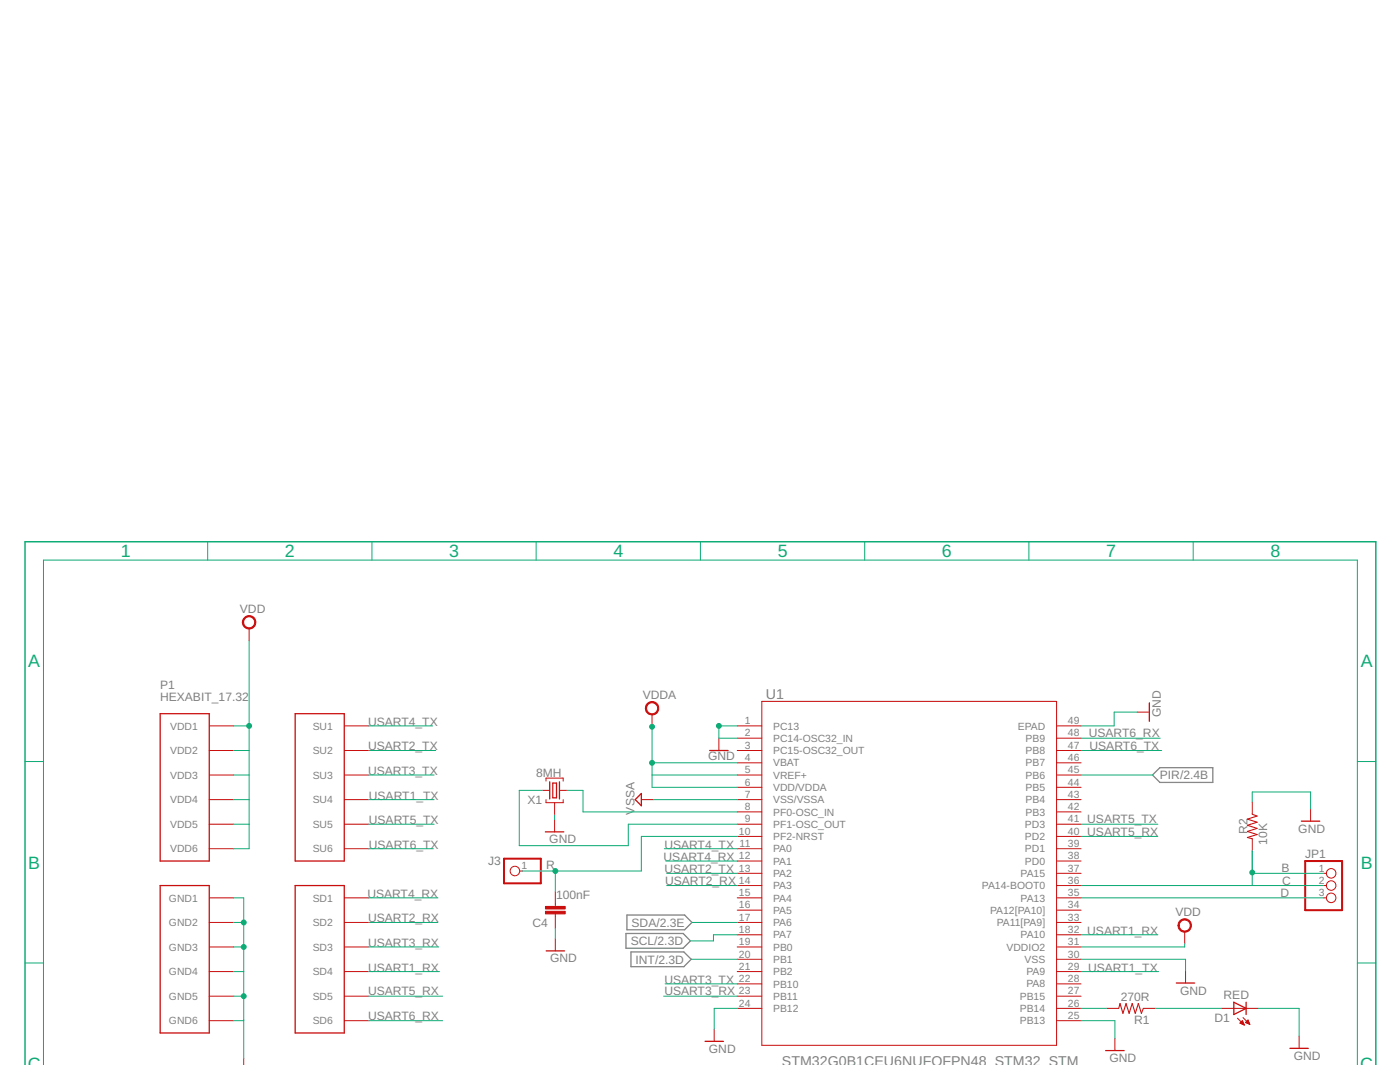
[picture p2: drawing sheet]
<svg xmlns="http://www.w3.org/2000/svg" width="279mm" height="216mm" viewBox="0 0 279 216" stroke-linecap="round" stroke-linejoin="round" font-family="sans-serif">
<path d="M230 154.6l1.5-1.4h10.5v2.9h-10.5zM124.9 186.3h11.4l1.5 1.4-1.5 1.5h-11.4zM125.1 182.6h11.5l1.5 1.5-1.5 1.4h-11.5zM125.9 189.9h10.6l1.4 1.5-1.4 1.5h-10.6z" fill="none" stroke="#808080" stroke-width=".25"/>
<g fill="none" stroke="#c90d0c" stroke-width=".25">
<path d="M32 142.4h9.8v29.4h-9.8zM58.9 142.4h9.8v29.4h-9.8zM109.7 156v3.4M110.3 156.3h.8v2.9h-.8zM111.7 156v3.4M128 158.3v2.5l-1.2-1.2zM141.6 149.8h3.7M229.4 140.3v3.6M32 176.7h9.8v29.4h-9.8zM58.9 176.7h9.8v29.4h-9.8zM108.8 166h3.7M259.7 163.9h3.7"/>
<path d="M109 189.7h3.7M234.8 196.2h3.6M246.2 200l2.5 1.2-2.5 1.2zM248.7 200v2.4M140.7 207.8h3.7M220.7 209.6h3.6M257.4 209.2h3.7"/>
</g>
<g fill="none" stroke="#c90d0c" stroke-width=".2">
<path d="M49.7 125.4v2.4M152 140h58.9v68.6h-58.9zM41.8 144.8h4.9M41.8 149.8h4.9M41.8 154.6h4.9M41.8 159.6h4.9M68.7 144.8h4.9M68.7 149.8h4.9M68.7 154.6h4.9M68.7 159.6h4.9M108.2 157.7h1.5M109 155.9v-.6h3.4v.6"/>
<path d="M109 159.6v.6h3.4v-.6M111.7 157.7h1.4M128 159.6h2.5M130.1 142.6v2.4M143.5 147.3v2.5M147.1 144.8h4.9M147.1 149.8h4.9M147.1 154.6h4.9M147.1 159.6h4.9M147.1 147.3h4.9M147.1 152.2h4.9M147.1 157.1h4.9"/>
<path d="M210.9 144.8h4.9M210.9 149.8h4.9M210.9 154.6h4.9M210.9 159.6h4.9M210.9 147.3h4.9M210.9 152.2h4.9M210.9 157.1h4.9M226.9 142.1h2.5M41.8 164.5h4.9M41.8 169.4h4.9M41.8 179.2h4.9M68.7 164.5h4.9"/>
<path d="M68.7 169.4h4.9M68.7 179.2h4.9M103.7 173.8h.5M110.7 160.2v2.4M110.7 163.5v2.5M110.8 177.9v3M147.1 164.5h4.9M147.1 169.4h4.9M147.1 179.2h4.9M147.1 162h4.9M147.1 166.9h4.9M147.1 171.8h4.9"/>
<path d="M147.1 174.3h4.9M147.1 176.7h4.9M210.9 164.5h4.9M210.9 169.4h4.9M210.9 179.2h4.9M210.9 162h4.9M210.9 166.9h4.9M210.9 171.8h4.9M210.9 174.3h4.9M210.9 176.7h4.9M249.9 160v2.5M249.9 167.4v2.4"/>
<path d="M261.6 161.4v2.5M264.2 179.2h.5M264.2 174.3h.5M264.2 176.7h.5M41.8 184.1h4.9M41.8 189h4.9M41.8 193.9h4.9M41.8 198.8h4.9M68.7 184.1h4.9M68.7 189h4.9M68.7 193.9h4.9M68.7 198.8h4.9"/>
<path d="M110.8 182.4v2.9M110.8 187.3v2.4M147.1 184.1h4.9M147.1 189h4.9M147.1 193.9h4.9M147.1 198.8h4.9M147.1 181.6h4.9M147.1 186.5h4.9M147.1 191.4h4.9M147.1 196.3h4.9M210.9 184.1h4.9M210.9 189h4.9"/>
<path d="M210.9 193.9h4.9M210.9 198.8h4.9M210.9 181.6h4.9M210.9 186.5h4.9M210.9 191.4h4.9M210.9 196.3h4.9M236.4 185.9v2.4M236.6 193.7v2.5M41.8 203.7h4.9M48.6 211.2v1.3M68.7 203.7h4.9M142.5 205.4v2.4"/>
<path d="M147.1 201.2h4.9M210.9 201.2h4.9M210.9 203.7h4.9M220.8 201.2h2.5M222.5 207.2v2.4M228.2 201.2h2.4M243.8 201.2h7.3M247 203.2l1.3 1.3M247.5 204.2l.4-.5 .4 .8zM247.5 204.1h.6M247.6 204.2h.6M247.6 204h.5"/>
<path d="M247.8 203.9h.3M247.9 203.8h.1M247.9 204.3h.3M248.1 203.1l1.3 1.3M248.2 204.4h.1M248.6 204l.5-.5 .3 .9zM248.6 204h.7M248.7 204.1h.6M248.7 203.9h.5M248.8 203.8h.4M249 203.6h.1M249 204.2h.3"/>
<path d="M249.3 204.3h.1M259.3 206.7v2.5"/>
<circle cx="102.8" cy="173.8" r=".95"/>
<circle cx="265.7" cy="174.3" r=".95"/>
<circle cx="265.7" cy="179.2" r=".95"/>
<circle cx="265.7" cy="176.7" r=".95"/>
</g>
<path d="M249.9 162.5l1 .3-2 .6 2 .7-2 .6 2 .6-2 .6 2 .6-2 .6 1 .3M223.3 201.2l.2-1 .6 2 .6-2 .6 2 .7-2 .6 2 .6-2 .6 2 .4-1" fill="none" stroke="#c90d0c" stroke-width=".21"/>
<g fill="#c90d0c" stroke="#c90d0c" stroke-width=".2">
<path d="M48.7 123.3a1.35 1.35 0 0 1 2.2 .2 1.35 1.35 0 0 1-.9 2 1.35 1.35 0 0 1-1.6-1.3h.2a1.1 1.1 0 0 1 1.6-1.1 1.1 1.1 0 0 1 .2 1.9 1.1 1.1 0 0 1-1.7-.6l-.1-.2h-.2z" fill-rule="evenodd"/>
<path d="M129.2 140.4a1.34 1.34 0 0 1 2.1 .2 1.34 1.34 0 0 1-.8 2 1.34 1.34 0 0 1-1.7-1.3h.2a1.1 1.1 0 0 1 1.6-1 1.1 1.1 0 0 1 .3 1.8 1.1 1.1 0 0 1-1.8-.5l-.1-.3h-.2z" fill-rule="evenodd"/>
<path d="M235.5 183.7a1.34 1.34 0 0 1 2.1 .3 1.34 1.34 0 0 1-.8 1.9 1.34 1.34 0 0 1-1.7-1.2h.2a1.1 1.1 0 0 1 1.6-1.1 1.1 1.1 0 0 1 .3 1.9 1.1 1.1 0 0 1-1.8-.5l-.1-.3h-.2z" fill-rule="evenodd"/>
</g>
<path d="M100.6 171.3h7.3v5h-7.3zM260.5 171.8h7.3v9.8h-7.3z" fill="none" stroke="#c90d0c" stroke-width=".4"/>
<g fill="#c90d0c" stroke="#c90d0c" stroke-width=".2">
<path d="M108.9 180.9h3.9v.5h-3.9z"/>
<path d="M108.9 181.8h3.9v.6h-3.9z"/>
</g>
<path d="M5 212.5v-104.4h269.6v104.4" fill="none" stroke="#0dab76" stroke-width=".3"/>
<g fill="none" stroke="#0dab76" stroke-width=".2">
<path d="M41.4 108.1v3.7M74.2 108.1v3.7M107 108.1v3.7M139.8 108.1v3.7M172.6 108.1v3.7M205.3 108.1v3.7M238.1 108.1v3.7M49.7 127.8v41.6h-3M5 152h3.7M46.7 144.8h3M46.7 149.8h3M46.7 154.6h3"/>
<path d="M46.7 159.6h3M73.6 144.8h12.7M73.6 149.8h13.4M73.6 154.6h13M73.6 159.6h13M108.2 157.7h-4.6v11h21.8v-4.2h21.7M113.1 157.7h3.3v4.3h30.7M130.1 154.6h17M130.1 144.8v12.3h17M130.1 152.2h17M130.5 159.6h16.6M147.1 144.8h-3.6v2.5h3.6"/>
<path d="M215.8 149.8h16M215.8 154.6h14.2M215.8 147.3h15.7M226.9 142.1h-4.5v2.7h-6.6M270.9 152h3.7M46.7 164.5h3M46.7 179.2h1.9v32M73.6 164.5h13M73.6 169.4h12.9M73.6 179.2h13.8M110.7 162.6v.9M110.8 173.8v4.1"/>
<path d="M132.6 169.4h14.5M132.9 171.8h14.2M133.1 174.3h14M133.1 176.7h14M147.1 166.9h-19.1v6.9h-23.8M215.8 164.5h15.3M215.8 179.2h48.4M215.8 176.7h48.4M215.8 166.9h15.3M249.9 174.3h14.3M249.9 160v-2h11.7v3.4M249.9 169.8v6.9"/>
<path d="M5 192.2h3.7M46.7 184.1h1.9M46.7 198.8h1.9M46.7 189h1.9M46.7 193.9h1.9M73.6 184.1h13.8M73.6 198.8h14.7M73.6 189h13.9M73.6 193.9h14.1M110.8 185.3v2M132.4 198.8h14.7M132.7 196.3h14.4"/>
<path d="M137.9 191.4h9.2M138.1 184.1h9M147.1 186.5h-4.7v1.2h-4.6M215.8 193.9h15.4M215.8 186.5h15.3M215.8 191.4h20.8v2.3M236.4 188.3v.7h-20.6M270.9 192.2h3.7M8.7 212.5v-100.7h262.2v100.7M46.7 203.7h1.9M73.6 203.7h14.7M147.1 201.2h-4.6v4.2"/>
<path d="M215.8 201.2h5M215.8 203.7h6.7v3.5M230.6 201.2h13.2M251.1 201.2h8.2v5.5"/>
</g>
<g fill="#0dab76" stroke="#0dab76" stroke-width=".2">
<circle cx="249.9" cy="174.1" r=".49"/>
<circle cx="143.5" cy="144.8" r=".49"/>
<circle cx="48.6" cy="189" r=".49"/>
<circle cx="48.6" cy="198.8" r=".49"/>
<circle cx="48.6" cy="184.1" r=".49"/>
<circle cx="49.7" cy="144.8" r=".49"/>
<circle cx="110.8" cy="173.8" r=".49"/>
<circle cx="130.1" cy="152.2" r=".49"/>
<circle cx="130.1" cy="145" r=".49"/>
</g>
<g font-size="3.6" fill="#0dab76">
<text x="24.1" y="111.2">1</text>
<text x="56.9" y="111.2">2</text>
<text x="89.6" y="111.2">3</text>
<text x="122.4" y="111.2">4</text>
<text x="155.2" y="111.2">5</text>
<text x="188" y="111.2">6</text>
<text x="220.8" y="111.2">7</text>
<text x="253.5" y="111.2">8</text>
<text x="5.6" y="133.1">A</text>
<text x="271.6" y="133.1">A</text>
<text x="5.6" y="173.3">B</text>
<text x="271.6" y="173.3">B</text>
<text x="5.6" y="213.5">C</text>
<text x="271.5" y="213.5">C</text>
</g>
<g font-size="2.8" fill="#808080">
<text x="152.8" y="139.6">U1</text>
<text x="156.1" y="212.8">STM32G0B1CEU6NUFQFPN48_STM32_STM</text>
</g>
<g font-size="2.4" fill="#808080">
<text x="47.9" y="122.3">VDD</text>
<text x="32" y="137.5">P1</text>
<text x="32" y="139.9">HEXABIT_17.32</text>
<text x="128.3" y="139.5">VDDA</text>
<text x="231.7" y="143.2" transform="rotate(-90 231.7 143.2)">GND</text>
<text x="73.5" y="144.9">USART4_TX</text>
<text x="73.5" y="149.8">USART2_TX</text>
<text x="217.3" y="147">USART6_RX</text>
<text x="217.4" y="149.8">USART6_TX</text>
<text x="73.5" y="154.7">USART3_TX</text>
<text x="107" y="155">8MH</text>
<text x="141.3" y="151.7">GND</text>
<text x="231.5" y="155.5">PIR/2.4B</text>
<text x="73.6" y="159.6">USART1_TX</text>
<text x="105.3" y="160.4">X1</text>
<text x="73.6" y="164.5">USART5_TX</text>
<text x="126.6" y="162.5" transform="rotate(-90 126.6 162.5)">VSSA</text>
<text x="217" y="164.3">USART5_TX</text>
<text x="217" y="166.8">USART5_RX</text>
<text x="248.9" y="166.5" transform="rotate(-90 248.9 166.5)">R2</text>
<text x="259.1" y="166.3">GND</text>
<text x="73.6" y="169.4">USART6_TX</text>
<text x="97.4" y="172.6">J3</text>
<text x="109" y="173.5">R</text>
<text x="109.6" y="168.3">GND</text>
<text x="132.4" y="171.8">USART4_RX</text>
<text x="132.6" y="169.4">USART4_TX</text>
<text x="252.9" y="168.6" transform="rotate(-90 252.9 168.6)">10K</text>
<text x="255.7" y="174">B</text>
<text x="260.5" y="171.2">JP1</text>
<text x="73.3" y="179.2">USART4_RX</text>
<text x="111" y="179.4">100nF</text>
<text x="132.6" y="174.1">USART2_TX</text>
<text x="132.7" y="176.6">USART2_RX</text>
<text x="255.6" y="179">D</text>
<text x="255.9" y="176.6">C</text>
<text x="73.5" y="184.1">USART2_RX</text>
<text x="106.3" y="184.9">C4</text>
<text x="126" y="184.9">SDA/2.3E</text>
<text x="234.6" y="182.8">VDD</text>
<text x="73.5" y="189">USART3_RX</text>
<text x="125.9" y="188.6">SCL/2.3D</text>
<text x="217" y="186.5">USART1_RX</text>
<text x="73.5" y="193.9">USART1_RX</text>
<text x="109.8" y="192">GND</text>
<text x="126.8" y="192.3">INT/2.3D</text>
<text x="132.6" y="196.3">USART3_TX</text>
<text x="217.1" y="193.9">USART1_TX</text>
<text x="73.5" y="198.6">USART5_RX</text>
<text x="73.5" y="203.5">USART6_RX</text>
<text x="132.6" y="198.6">USART3_RX</text>
<text x="223.7" y="199.7">270R</text>
<text x="235.5" y="198.5">GND</text>
<text x="242.4" y="203.9">D1</text>
<text x="244.2" y="199.4">RED</text>
<text x="226.3" y="204.4">R1</text>
<text x="141.5" y="210.1">GND</text>
<text x="221.4" y="211.9">GND</text>
<text x="258.2" y="211.5">GND</text>
</g>
<g font-size="2.1" fill="#808080">
<text x="34" y="145.6">VDD1</text>
<text x="62.4" y="145.6">SU1</text>
<text x="148.6" y="144.5">1</text>
<text x="148.6" y="147">2</text>
<text x="148.6" y="149.4">3</text>
<text x="154.3" y="145.6">PC13</text>
<text x="154.3" y="148">PC14-OSC32_IN</text>
<text x="203.1" y="145.6">EPAD</text>
<text x="204.7" y="148">PB9</text>
<text x="213.1" y="149.4">47</text>
<text x="213.1" y="147">48</text>
<text x="213.1" y="144.5">49</text>
<text x="34" y="150.5">VDD2</text>
<text x="34" y="155.4">VDD3</text>
<text x="62.4" y="150.5">SU2</text>
<text x="62.4" y="155.4">SU3</text>
<text x="148.6" y="151.9">4</text>
<text x="148.6" y="154.3">5</text>
<text x="154.3" y="150.5">PC15-OSC32_OUT</text>
<text x="154.3" y="152.9">VBAT</text>
<text x="154.3" y="155.4">VREF+</text>
<text x="204.7" y="155.4">PB6</text>
<text x="204.7" y="152.9">PB7</text>
<text x="204.7" y="150.5">PB8</text>
<text x="213.1" y="154.3">45</text>
<text x="213.1" y="151.9">46</text>
<text x="34" y="160.3">VDD4</text>
<text x="62.4" y="160.3">SU4</text>
<text x="148.6" y="156.8">6</text>
<text x="148.6" y="159.2">7</text>
<text x="148.6" y="161.7">8</text>
<text x="154.3" y="157.8">VDD/VDDA</text>
<text x="154.3" y="160.3">VSS/VSSA</text>
<text x="204.7" y="160.3">PB4</text>
<text x="204.7" y="157.8">PB5</text>
<text x="213.1" y="161.7">42</text>
<text x="213.1" y="159.2">43</text>
<text x="213.1" y="156.8">44</text>
<text x="34" y="165.2">VDD5</text>
<text x="62.4" y="165.2">SU5</text>
<text x="147.5" y="166.6">10</text>
<text x="148.6" y="164.1">9</text>
<text x="154.3" y="162.7">PF0-OSC_IN</text>
<text x="154.3" y="165.2">PF1-OSC_OUT</text>
<text x="154.3" y="167.6">PF2-NRST</text>
<text x="204.6" y="167.6">PD2</text>
<text x="204.6" y="165.2">PD3</text>
<text x="204.7" y="162.7">PB3</text>
<text x="213.1" y="166.6">40</text>
<text x="213.1" y="164.1">41</text>
<text x="34" y="170.1">VDD6</text>
<text x="62.4" y="170.1">SU6</text>
<text x="104.1" y="173.5">1</text>
<text x="147.5" y="171.5">12</text>
<text x="147.5" y="173.9">13</text>
<text x="147.6" y="169">11</text>
<text x="154.3" y="170.1">PA0</text>
<text x="154.3" y="172.5">PA1</text>
<text x="204.6" y="172.5">PD0</text>
<text x="204.6" y="170.1">PD1</text>
<text x="213.1" y="173.9">37</text>
<text x="213.1" y="171.5">38</text>
<text x="213.1" y="169">39</text>
<text x="263.2" y="173.9">1</text>
<text x="33.7" y="179.9">GND1</text>
<text x="62.4" y="179.9">SD1</text>
<text x="147.5" y="176.4">14</text>
<text x="147.5" y="178.8">15</text>
<text x="154.3" y="175">PA2</text>
<text x="154.3" y="177.4">PA3</text>
<text x="154.3" y="179.9">PA4</text>
<text x="196" y="177.4">PA14-BOOT0</text>
<text x="203.7" y="179.9">PA13</text>
<text x="203.7" y="175">PA15</text>
<text x="213.1" y="178.8">35</text>
<text x="213.1" y="176.4">36</text>
<text x="263.2" y="176.4">2</text>
<text x="263.2" y="178.8">3</text>
<text x="33.7" y="184.8">GND2</text>
<text x="62.4" y="184.8">SD2</text>
<text x="147.5" y="181.3">16</text>
<text x="147.5" y="183.7">17</text>
<text x="154.3" y="182.3">PA5</text>
<text x="154.3" y="184.8">PA6</text>
<text x="197.6" y="182.3">PA12[PA10]</text>
<text x="198.9" y="184.8">PA11[PA9]</text>
<text x="213.1" y="183.7">33</text>
<text x="213.1" y="181.3">34</text>
<text x="33.7" y="189.7">GND3</text>
<text x="62.4" y="189.7">SD3</text>
<text x="147.5" y="186.2">18</text>
<text x="147.5" y="188.6">19</text>
<text x="147.5" y="191.1">20</text>
<text x="154.3" y="187.2">PA7</text>
<text x="154.3" y="189.7">PB0</text>
<text x="200.9" y="189.7">VDDIO2</text>
<text x="203.7" y="187.2">PA10</text>
<text x="213.1" y="191.1">30</text>
<text x="213.1" y="188.6">31</text>
<text x="213.1" y="186.2">32</text>
<text x="33.7" y="194.6">GND4</text>
<text x="62.4" y="194.6">SD4</text>
<text x="147.5" y="193.5">21</text>
<text x="147.5" y="196">22</text>
<text x="154.3" y="192.1">PB1</text>
<text x="154.3" y="194.6">PB2</text>
<text x="154.3" y="197.1">PB10</text>
<text x="204.5" y="192.1">VSS</text>
<text x="204.8" y="197">PA8</text>
<text x="204.8" y="194.6">PA9</text>
<text x="213.1" y="196">28</text>
<text x="213.1" y="193.5">29</text>
<text x="33.7" y="199.5">GND5</text>
<text x="62.4" y="199.5">SD5</text>
<text x="147.5" y="198.4">23</text>
<text x="147.5" y="200.9">24</text>
<text x="154.3" y="199.5">PB11</text>
<text x="154.3" y="202">PB12</text>
<text x="203.5" y="201.9">PB14</text>
<text x="203.5" y="199.5">PB15</text>
<text x="213.1" y="203.3">25</text>
<text x="213.1" y="200.9">26</text>
<text x="213.1" y="198.4">27</text>
<text x="33.7" y="204.4">GND6</text>
<text x="62.4" y="204.4">SD6</text>
<text x="203.5" y="204.4">PB13</text>
</g>
</svg>
